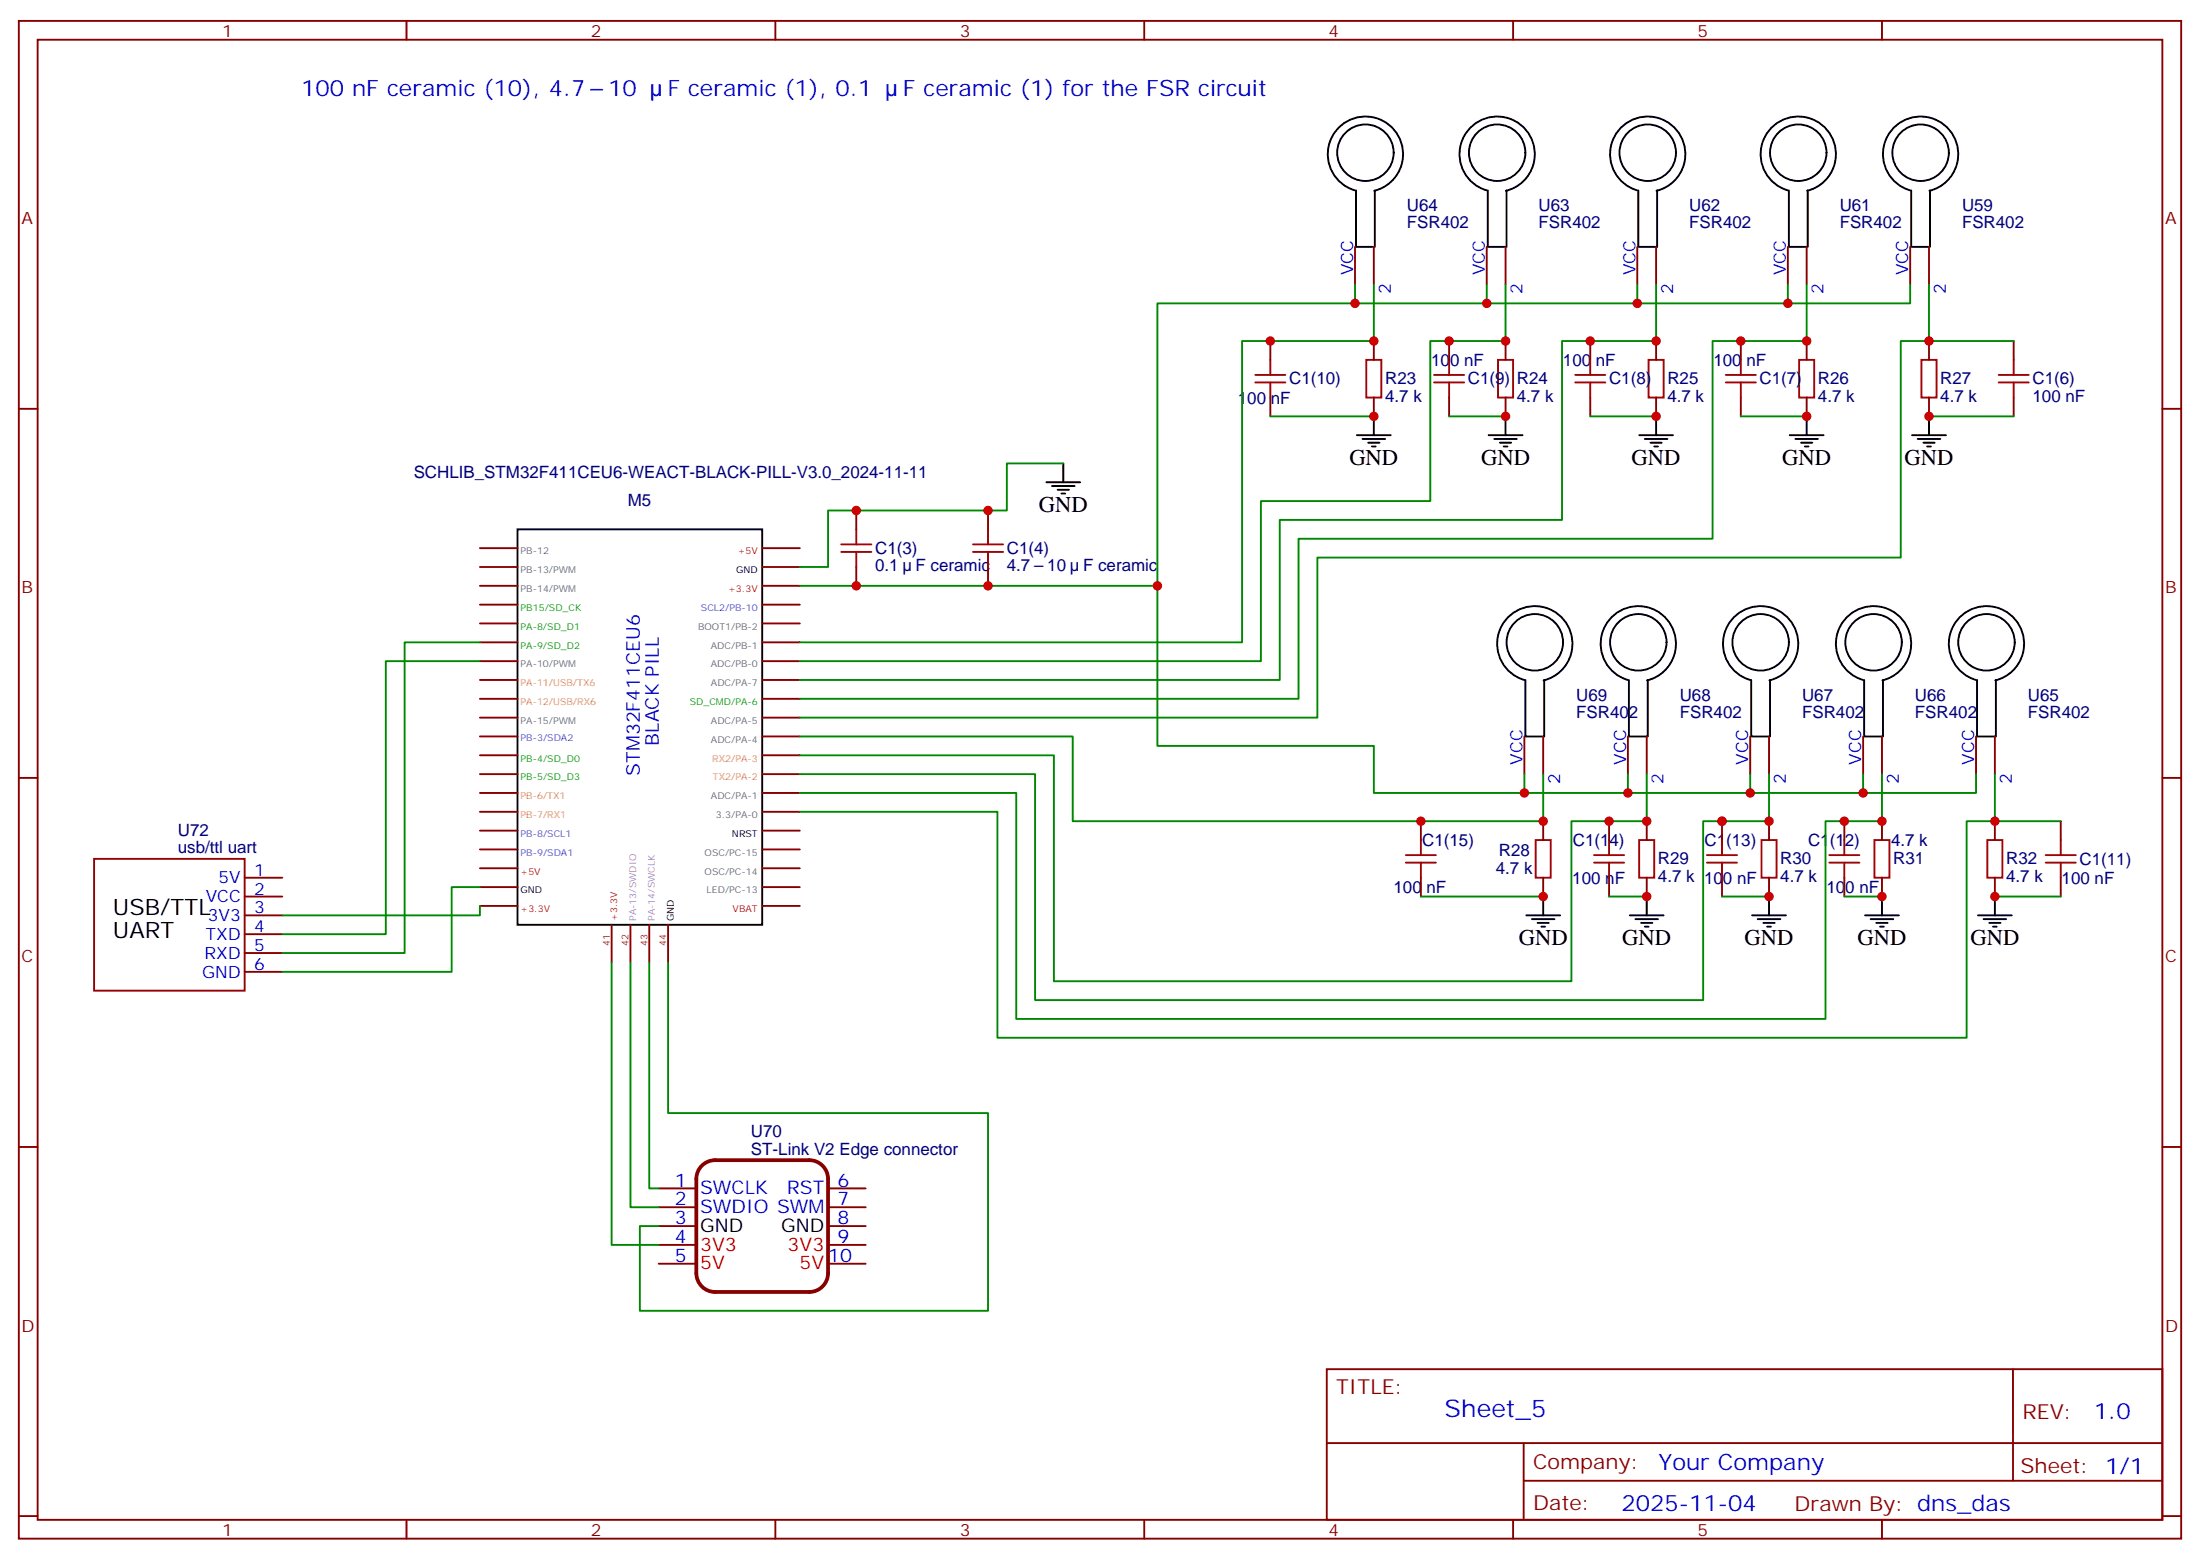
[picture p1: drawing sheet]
<svg xmlns="http://www.w3.org/2000/svg" width="412mm" height="292mm" viewBox="0 0 412 292" stroke-linecap="round" stroke-linejoin="round" font-family="sans-serif">
<g fill="none" stroke="#870000" stroke-width=".35">
<path d="M3.5 3.9h405.4v284.4h-405.4zM7.1 7.4h398.2v277.3h-398.2zM76.2 3.9v3.5M145.3 3.9v3.5M214.5 3.9v3.5M283.6 3.9v3.5M352.8 3.9v3.5M254 46.2v7.1M257.5 46.2v7.1M278.7 46.2v7.1M282.2 46.2v7.1M306.9 46.2v7.1"/>
<path d="M310.4 46.2v7.1M335.1 46.2v7.1M338.7 46.2v7.1M358.1 46.2v7.1M361.6 46.2v7.1M3.5 76.6h3.6M238.1 63.9v3.5M238.1 74.5v3.5M257.5 63.9v3.5M257.5 74.5v3.5M271.6 63.9v3.5M271.6 74.5v3.5"/>
<path d="M282.2 63.9v3.5M282.2 74.5v3.5M298.1 63.9v3.5M298.1 74.5v3.5M310.4 63.9v3.5M310.4 74.5v3.5M326.3 63.9v3.5M326.3 74.5v3.5M338.7 63.9v3.5M338.7 74.5v3.5M361.6 63.9v3.5M361.6 74.5v3.5"/>
<path d="M377.5 63.9v3.5M377.5 74.5v3.5M405.3 76.6h3.6M160.5 95.6v3.6M185.2 95.6v3.6M90 116.8h7M90 113.3h7M90 109.7h7M90 106.2h7M90 102.7h7M142.9 116.8h7M142.9 113.3h7"/>
<path d="M142.9 109.7h7M142.9 106.2h7M142.9 102.7h7M160.5 106.2v3.5M185.2 106.2v3.5M90 138h7M90 134.4h7M90 130.9h7M90 127.4h7M90 123.9h7M90 120.3h7M142.9 138h7"/>
<path d="M142.9 134.4h7M142.9 130.9h7M142.9 127.4h7M142.9 123.9h7M142.9 120.3h7M285.8 138v7M289.3 138v7M305.2 138v7M308.7 138v7M328.1 138v7M331.6 138v7M349.2 138v7"/>
<path d="M352.8 138v7M370.4 138v7M373.9 138v7M3.5 145.7h3.6M90 159.1h7M90 155.6h7M90 152.1h7M90 148.6h7M90 145h7M90 141.5h7M142.9 159.1h7M142.9 155.6h7"/>
<path d="M142.9 152.1h7M142.9 148.6h7M142.9 145h7M142.9 141.5h7M266.3 153.8v3.6M289.3 153.8v3.6M301.6 153.8v3.6M308.7 153.8v3.6M322.8 153.8v3.6M331.6 153.8v3.6M345.7 153.8v3.6M352.8 153.8v3.6"/>
<path d="M373.9 153.8v3.6M386.3 153.8v3.6M405.3 145.7h3.6M45.9 164.4h7M45.9 168h7M45.9 171.5h7M45.9 175h7M45.9 178.5h7M90 169.7h7M90 166.2h7M90 162.7h7M114.7 173.2v7.1"/>
<path d="M118.2 173.2v7.1M121.7 173.2v7.1M125.2 173.2v7.1M142.9 169.7h7M142.9 166.2h7M142.9 162.7h7M266.3 164.4v3.6M289.3 164.4v3.6M301.6 164.4v3.6M308.7 164.4v3.6M322.8 164.4v3.6M331.6 164.4v3.6"/>
<path d="M345.7 164.4v3.6M352.8 164.4v3.6M373.9 164.4v3.6M386.3 164.4v3.6M45.9 182.1h7M3.5 214.9h3.6M405.3 214.9h3.6M123.5 222.6h7M123.5 226.2h7M123.5 229.7h7M123.5 233.2h7M123.5 236.7h7"/>
<path d="M155.2 222.6h7.1M155.2 226.2h7.1M155.2 229.7h7.1M155.2 233.2h7.1M155.2 236.7h7.1M248.7 256.5h156.6v28.2h-156.6zM377.3 256.5v20.9M248.7 270.4h156.5M285.6 277.4h119.6M285.6 270.4v14.1M3.5 284h3.6M76.2 284.7v3.6"/>
<path d="M145.3 284.7v3.6M214.5 284.7v3.6M283.6 284.7v3.6M352.8 284.7v3.6M405.3 284h3.6"/>
</g>
<g fill="none" stroke="#000" stroke-width=".35">
<path d="M254 35.7a7.1 7.1 0 0 1-3.7-11 7.1 7.1 0 0 1 11.5 .3 7.1 7.1 0 0 1-4.2 10.7M254.2 35.7v10.5h3.5v-10.5M278.7 35.7a7.1 7.1 0 0 1-3.7-11 7.1 7.1 0 0 1 11.5 .3 7.1 7.1 0 0 1-4.2 10.7M278.9 35.7v10.5h3.5v-10.5M306.9 35.7a7.1 7.1 0 0 1-3.7-11 7.1 7.1 0 0 1 11.5 .3 7.1 7.1 0 0 1-4.2 10.7M307.1 35.7v10.5h3.5v-10.5M335.1 35.7a7.1 7.1 0 0 1-3.7-11 7.1 7.1 0 0 1 11.6 .3 7.1 7.1 0 0 1-4.3 10.7M335.3 35.7v10.5h3.6v-10.5M358.1 35.7a7.1 7.1 0 0 1-3.8-11 7.1 7.1 0 0 1 11.6 .3 7.1 7.1 0 0 1-4.2 10.7M358.3 35.7v10.5h3.5v-10.5M257.5 78v3.5M282.2 78v3.5"/>
<path d="M310.4 78v3.5M338.7 78v3.5M361.6 78v3.5M97 99.2h45.9v74h-45.9zM196.1 90.3h6.4M197.2 91.1h4.2M198.3 91.8h2.1M199 92.5h.7M199.3 86.8v3.5M254.4 81.5h6.3M255.4 82.2h4.2M256.5 82.9h2.1"/>
<path d="M257.2 83.6h.7M279 81.5h6.4M280.1 82.2h4.2M281.2 82.9h2.1M281.9 83.6h.7M307.3 81.5h6.3M308.3 82.2h4.3M309.4 82.9h2.1M310.1 83.6h.7M335.5 81.5h6.3M336.5 82.2h4.3M337.6 82.9h2.1"/>
<path d="M338.3 83.6h.7M358.4 81.5h6.4M359.5 82.2h4.2M360.5 82.9h2.2M361.2 83.6h.7M285.8 127.4a7.1 7.1 0 0 1-3.8-11 7.1 7.1 0 0 1 11.6 .3 7.1 7.1 0 0 1-4.3 10.8M285.9 127.4v10.6h3.6v-10.6M305.2 127.4a7.1 7.1 0 0 1-3.8-11 7.1 7.1 0 0 1 11.6 .3 7.1 7.1 0 0 1-4.2 10.8M305.3 127.4v10.6h3.6v-10.6M328.1 127.4a7.1 7.1 0 0 1-3.8-11 7.1 7.1 0 0 1 11.6 .3 7.1 7.1 0 0 1-4.2 10.8M328.3 127.4v10.6h3.5v-10.6M349.2 127.4a7.1 7.1 0 0 1-3.7-11 7.1 7.1 0 0 1 11.6 .3 7.1 7.1 0 0 1-4.3 10.8"/>
<path d="M349.4 127.4v10.6h3.6v-10.6M370.4 127.4a7.1 7.1 0 0 1-3.7-11 7.1 7.1 0 0 1 11.5 .3 7.1 7.1 0 0 1-4.2 10.8M370.6 127.4v10.6h3.5v-10.6M286.1 171.5h6.4M287.2 172.2h4.2M288.2 172.9h2.1M288.9 173.6h.7M289.3 168v3.5M305.5 171.5h6.4M306.6 172.2h4.2M307.6 172.9h2.1M308.3 173.6h.7"/>
<path d="M308.7 168v3.5M328.4 171.5h6.4M329.5 172.2h4.2M330.6 172.9h2.1M331.3 173.6h.7M331.6 168v3.5M349.6 171.5h6.4M350.7 172.2h4.2M351.7 172.9h2.1M352.4 173.6h.7M352.8 168v3.5M370.8 171.5h6.3"/>
<path d="M371.8 172.2h4.3M372.9 172.9h2.1M373.6 173.6h.7M373.9 168v3.5"/>
<circle cx="256" cy="28.6" r="5.3"/>
<circle cx="280.6" cy="28.6" r="5.3"/>
<circle cx="308.9" cy="28.6" r="5.3"/>
<circle cx="337.1" cy="28.6" r="5.3"/>
<circle cx="360" cy="28.6" r="5.3"/>
<circle cx="287.7" cy="120.3" r="5.3"/>
<circle cx="307.1" cy="120.3" r="5.3"/>
<circle cx="330" cy="120.3" r="5.3"/>
<circle cx="351.2" cy="120.3" r="5.3"/>
<circle cx="372.4" cy="120.3" r="5.3"/>
</g>
<g fill="none" stroke="#a10000" stroke-width=".35">
<path d="M235.3 71.6h5.6M235.3 70.2h5.6M238.1 67.4v2.8M238.1 71.6v2.9M256.1 67.4h2.8v7.1h-2.8zM268.8 71.6h5.7M268.8 70.2h5.7M271.6 67.4v2.8M271.6 71.6v2.9M280.8 67.4h2.8v7.1h-2.8zM295.3 71.6h5.6M295.3 70.2h5.6"/>
<path d="M298.1 67.4v2.8M298.1 71.6v2.9M309 67.4h2.9v7.1h-2.9zM323.5 71.6h5.6M323.5 70.2h5.6M326.3 67.4v2.8M326.3 71.6v2.9M337.3 67.4h2.8v7.1h-2.8zM360.2 67.4h2.8v7.1h-2.8zM374.6 71.6h5.7M374.6 70.2h5.7M377.5 67.4v2.8"/>
<path d="M377.5 71.6v2.9M160.5 99.2v2.8M185.2 99.2v2.8M157.7 103.4h5.6M157.7 102h5.6M160.5 103.4v2.8M182.4 103.4h5.6M182.4 102h5.6M185.2 103.4v2.8M266.3 157.4v2.8M287.9 157.4h2.8v7h-2.8zM301.6 157.4v2.8"/>
<path d="M307.3 157.4h2.8v7h-2.8zM322.8 157.4v2.8M330.2 157.4h2.8v7h-2.8zM345.7 157.4v2.8M351.4 157.4h2.8v7h-2.8zM372.5 157.4h2.9v7h-2.9zM386.3 157.4v2.8M263.5 161.6h5.7M263.5 160.2h5.7M266.3 161.6v2.8M298.8 161.6h5.6M298.8 160.2h5.6"/>
<path d="M301.6 161.6v2.8M320 161.6h5.6M320 160.2h5.6M322.8 161.6v2.8M342.9 161.6h5.6M342.9 160.2h5.6M345.7 161.6v2.8M383.5 161.6h5.6M383.5 160.2h5.6M386.3 161.6v2.8"/>
</g>
<path d="M131.6 218.4a3.5 3.5 0 0 1 2.5-1.1h17.6a3.5 3.5 0 0 1 3.5 3.6v17.6a3.5 3.5 0 0 1-3.5 3.5h-17.6a3.5 3.5 0 0 1-3.6-3.5v-17.6a3.5 3.5 0 0 1 1.1-2.5z" fill="none" stroke="#870000" stroke-width=".71"/>
<path d="M17.6 160.9h28.3v24.7h-28.3z" fill="none" stroke="#900" stroke-width=".35"/>
<g fill="none" stroke="#008700" stroke-width=".35">
<path d="M254 53.3v3.5h-37v52.9h-67.1M257.5 53.3v10.6h-24.7v56.4h-82.9M278.7 53.3v3.5h-24.7M282.2 53.3v10.6h-14.1v30h-31.7v30h-86.5M306.9 53.3v3.5h-28.2M310.4 53.3v10.6h-17.6v33.5h-52.9v30h-90M335.1 53.3v3.5h-28.2M338.7 53.3v10.6h-17.7v37h-77.6v30h-93.5M358.1 53.3v3.5h-23M361.6 53.3v10.6h-5.3v40.6h-109.4v29.9h-97M238.1 78h19.4M271.6 78h10.6"/>
<path d="M298.1 78h12.3M326.3 78h12.4M361.6 63.9h15.9M361.6 78h15.9M199.3 86.8h-10.6v8.8h-33.5v10.6h-5.3M217 109.7v30h40.5v8.9h28.3v-3.6M90 120.3h-14.2v58.2h-22.9M90 123.9h-17.7v51.1h-19.4M149.9 138h51.2v15.8h88.2v-8.8M149.9 141.5h47.7v42.3h97v-30h14.1v-8.8M149.9 145h44.1v42.4h125.3v-33.6h12.3v-8.8M305.2 145v3.6h-19.4"/>
<path d="M328.1 145v3.6h-22.9M349.2 145v3.6h-21.1M352.8 145v8.8h-10.6v37.1h-151.7v-42.3h-40.6M370.4 145v3.6h-21.2M373.9 145v8.8h-5.2v40.6h-181.7v-42.3h-37.1M373.9 153.8h12.4M90 169.7v1.8h-37.1M90 166.2h-5.3v15.9h-31.8M266.3 168h23M301.6 168h7.1M322.8 168h8.8M345.7 168h7.1"/>
<path d="M373.9 168h12.4M114.7 180.3v52.9h8.8M118.2 180.3v45.9h5.3M121.7 180.3v42.3h1.8M125.2 180.3v28.2h60v37.1h-65.3v-15.9h3.6"/>
</g>
<g fill="#c00">
<circle cx="254" cy="56.8" r=".88"/>
<circle cx="278.7" cy="56.8" r=".88"/>
<circle cx="306.9" cy="56.8" r=".88"/>
<circle cx="335.1" cy="56.8" r=".88"/>
<circle cx="217" cy="109.7" r=".88"/>
<circle cx="285.8" cy="148.6" r=".88"/>
<circle cx="305.2" cy="148.6" r=".88"/>
<circle cx="328.1" cy="148.6" r=".88"/>
<circle cx="349.3" cy="148.6" r=".88"/>
<circle cx="257.5" cy="63.9" r=".88"/>
<circle cx="282.2" cy="63.9" r=".88"/>
<circle cx="310.4" cy="63.9" r=".88"/>
<circle cx="338.7" cy="63.9" r=".88"/>
<circle cx="361.6" cy="63.9" r=".88"/>
<circle cx="361.6" cy="78" r=".88"/>
<circle cx="326.3" cy="63.9" r=".88"/>
<circle cx="338.7" cy="78" r=".88"/>
<circle cx="298.1" cy="63.9" r=".88"/>
<circle cx="310.4" cy="78" r=".88"/>
<circle cx="271.6" cy="63.9" r=".88"/>
<circle cx="238.1" cy="63.9" r=".88"/>
<circle cx="257.5" cy="78" r=".88"/>
<circle cx="282.2" cy="78" r=".88"/>
<circle cx="289.3" cy="153.8" r=".88"/>
<circle cx="308.7" cy="153.8" r=".88"/>
<circle cx="331.6" cy="153.8" r=".88"/>
<circle cx="352.8" cy="153.8" r=".88"/>
<circle cx="373.9" cy="153.8" r=".88"/>
<circle cx="373.9" cy="168" r=".88"/>
<circle cx="345.7" cy="153.8" r=".88"/>
<circle cx="352.8" cy="168" r=".88"/>
<circle cx="322.8" cy="153.8" r=".88"/>
<circle cx="331.6" cy="168" r=".88"/>
<circle cx="308.7" cy="168" r=".88"/>
<circle cx="301.6" cy="153.8" r=".88"/>
<circle cx="266.3" cy="153.8" r=".88"/>
<circle cx="289.3" cy="168" r=".88"/>
<circle cx="160.5" cy="109.7" r=".88"/>
<circle cx="185.2" cy="109.7" r=".88"/>
<circle cx="160.5" cy="95.6" r=".88"/>
<circle cx="185.2" cy="95.6" r=".88"/>
</g>
<text font-size="4.6" fill="#00f" x="270.8" y="265.5">Sheet_5</text>
<g font-size="4.2" fill="#00f">
<text x="56.4" y="18">100 nF ceramic (10), 4.7</text>
<text x="114" y="18">10</text>
<text x="125.1" y="18">F ceramic (1), 0.1</text>
<text x="169.2" y="18">F ceramic (1) for the FSR circuit</text>
<text x="392.5" y="265.8">1.0</text>
<text x="310.9" y="275.3">Your Company</text>
<text x="304" y="283.1">2025-11-04</text>
</g>
<g font-size="4.2">
<text x="252.9" y="87.2">GND</text>
<text x="277.6" y="87.2">GND</text>
<text x="305.9" y="87.2">GND</text>
<text x="334.1" y="87.2">GND</text>
<text x="357" y="87.2">GND</text>
<text x="194.7" y="96">GND</text>
<text x="21.2" y="171.5">USB/TTL</text>
<text x="21.2" y="175.7">UART</text>
<text x="284.7" y="177.1">GND</text>
<text x="304.1" y="177.1">GND</text>
<text x="327" y="177.1">GND</text>
<text x="348.2" y="177.1">GND</text>
<text x="369.4" y="177.1">GND</text>
</g>
<g font-size="3.9" fill="#800">
<text x="250.5" y="261.1">TITLE:</text>
<text x="379.1" y="265.8">REV:</text>
<text x="287.4" y="275.3">Company:</text>
<text x="378.7" y="275.9">Sheet: 1/1</text>
<text x="287.4" y="283">Date:</text>
<text x="336.4" y="283.1">Drawn By: dns_das</text>
</g>
<g font-size="3.5" fill="#00f">
<text x="123.5" y="139.7" transform="rotate(-90 123.5 139.7)">BLACK PILL</text>
<text x="119.9" y="145.3" transform="rotate(-90 119.9 145.3)">STM32F411CEU6</text>
<text x="126.5" y="222.3">1</text>
<text x="126.5" y="225.8">2</text>
<text x="131.2" y="227.2">SWDIO SWM</text>
<text x="131.2" y="223.7">SWCLK</text>
<text x="147.5" y="223.7">RST</text>
<text x="157" y="225.8">7</text>
<text x="157" y="222.3">6</text>
<text x="126.5" y="229.3">3</text>
<text x="126.5" y="232.9">4</text>
<text x="157" y="229.3">8</text>
<text x="157" y="232.9">9</text>
<text x="126.5" y="236.4">5</text>
<text x="155.2" y="236.4">10</text>
</g>
<g font-size="3.5">
<text x="131.2" y="230.8">GND</text>
<text x="146.4" y="230.8">GND</text>
</g>
<g font-size="3.5" fill="#f00">
<text x="131.2" y="237.8">5V</text>
<text x="131.2" y="234.3">3V3</text>
<text x="147.6" y="234.3">3V3</text>
<text x="149.9" y="237.8">5V</text>
</g>
<g font-size="3.2" fill="#800">
<text x="41.6" y="6.9">1</text>
<text x="110.8" y="6.9">2</text>
<text x="179.9" y="6.9">3</text>
<text x="249.1" y="6.9">4</text>
<text x="318.2" y="6.9">5</text>
<text x="4.1" y="42">A</text>
<text x="405.9" y="42">A</text>
<text x="4.1" y="111.2">B</text>
<text x="405.9" y="111.2">B</text>
<text x="4.1" y="180.3">C</text>
<text x="405.9" y="180.3">C</text>
<text x="4.1" y="249.4">D</text>
<text x="405.9" y="249.4">D</text>
<text x="41.6" y="287.7">1</text>
<text x="110.8" y="287.7">2</text>
<text x="179.9" y="287.7">3</text>
<text x="249.1" y="287.7">4</text>
<text x="318.2" y="287.7">5</text>
</g>
<g font-size="3.2" fill="#000080">
<text x="263.7" y="39.6">U64</text>
<text x="288.4" y="39.6">U63</text>
<text x="316.6" y="39.6">U62</text>
<text x="344.9" y="39.6">U61</text>
<text x="367.8" y="39.6">U59</text>
<text x="263.7" y="42.8">FSR402</text>
<text x="288.4" y="42.8">FSR402</text>
<text x="316.6" y="42.8">FSR402</text>
<text x="344.9" y="42.8">FSR402</text>
<text x="367.8" y="42.8">FSR402</text>
<text x="241.7" y="72">C1(10)</text>
<text x="259.6" y="72">R23</text>
<text x="268.3" y="68.6">100 nF</text>
<text x="275.2" y="72">C1(9)</text>
<text x="284.3" y="72">R24</text>
<text x="293" y="68.6">100 nF</text>
<text x="301.6" y="72">C1(8)</text>
<text x="312.6" y="72">R25</text>
<text x="321.2" y="68.6">100 nF</text>
<text x="329.8" y="72">C1(7)</text>
<text x="340.8" y="72">R26</text>
<text x="363.7" y="72">R27</text>
<text x="381" y="72">C1(6)</text>
<text x="232.1" y="75.6">100 nF</text>
<text x="259.6" y="75.2">4.7 k</text>
<text x="284.3" y="75.2">4.7 k</text>
<text x="312.6" y="75.2">4.7 k</text>
<text x="340.8" y="75.2">4.7 k</text>
<text x="363.7" y="75.2">4.7 k</text>
<text x="381" y="75.2">100 nF</text>
<text x="77.5" y="89.6">SCHLIB_STM32F411CEU6-WEACT-BLACK-PILL-V3.0_2024-11-11</text>
<text x="117.7" y="94.8">M5</text>
<text x="164" y="107">0.1</text>
<text x="164" y="103.8">C1(3)</text>
<text x="171.6" y="107">F ceramic</text>
<text x="188.7" y="107">4.7</text>
<text x="188.7" y="103.8">C1(4)</text>
<text x="196.3" y="107">10</text>
<text x="203" y="107">F ceramic</text>
<text x="295.5" y="131.3">U69</text>
<text x="314.9" y="131.3">U68</text>
<text x="337.8" y="131.3">U67</text>
<text x="359" y="131.3">U66</text>
<text x="380.1" y="131.3">U65</text>
<text x="295.5" y="134.5">FSR402</text>
<text x="314.9" y="134.5">FSR402</text>
<text x="337.8" y="134.5">FSR402</text>
<text x="359" y="134.5">FSR402</text>
<text x="380.1" y="134.5">FSR402</text>
<text x="33.3" y="159.8">usb/ttl uart</text>
<text x="33.3" y="156.6">U72</text>
<text x="266.6" y="158.5">C1(15)</text>
<text x="281" y="160.3">R28</text>
<text x="294.8" y="158.5">C1(14)</text>
<text x="310.8" y="161.9">R29</text>
<text x="319.5" y="158.5">C1(13)</text>
<text x="333.7" y="161.9">R30</text>
<text x="338.9" y="158.5">C1(12)</text>
<text x="354.5" y="158.5">4.7 k</text>
<text x="354.9" y="161.9">R31</text>
<text x="376.1" y="161.9">R32</text>
<text x="261.2" y="167.3">100 nF</text>
<text x="280.4" y="163.8">4.7 k</text>
<text x="294.7" y="165.6">100 nF</text>
<text x="310.8" y="165.2">4.7 k</text>
<text x="319.4" y="165.6">100 nF</text>
<text x="333.7" y="165.2">4.7 k</text>
<text x="342.4" y="167.3">100 nF</text>
<text x="376.1" y="165.2">4.7 k</text>
<text x="386.5" y="165.6">100 nF</text>
<text x="389.8" y="162">C1(11)</text>
<text x="140.8" y="213">U70</text>
<text x="140.8" y="216.3">ST-Link V2 Edge connector</text>
</g>
<g font-size="3.2" fill="#00f">
<text x="253.6" y="51.5" transform="rotate(-90 253.6 51.5)">VCC</text>
<text x="278.3" y="51.5" transform="rotate(-90 278.3 51.5)">VCC</text>
<text x="306.6" y="51.5" transform="rotate(-90 306.6 51.5)">VCC</text>
<text x="334.8" y="51.5" transform="rotate(-90 334.8 51.5)">VCC</text>
<text x="357.7" y="51.5" transform="rotate(-90 357.7 51.5)">VCC</text>
<text x="260.7" y="55.1" transform="rotate(-90 260.7 55.1)">2</text>
<text x="285.4" y="55.1" transform="rotate(-90 285.4 55.1)">2</text>
<text x="313.6" y="55.1" transform="rotate(-90 313.6 55.1)">2</text>
<text x="341.8" y="55.1" transform="rotate(-90 341.8 55.1)">2</text>
<text x="364.8" y="55.1" transform="rotate(-90 364.8 55.1)">2</text>
<text x="285.4" y="143.3" transform="rotate(-90 285.4 143.3)">VCC</text>
<text x="304.8" y="143.3" transform="rotate(-90 304.8 143.3)">VCC</text>
<text x="327.7" y="143.3" transform="rotate(-90 327.7 143.3)">VCC</text>
<text x="348.9" y="143.3" transform="rotate(-90 348.9 143.3)">VCC</text>
<text x="370.1" y="143.3" transform="rotate(-90 370.1 143.3)">VCC</text>
<text x="292.5" y="146.8" transform="rotate(-90 292.5 146.8)">2</text>
<text x="311.9" y="146.8" transform="rotate(-90 311.9 146.8)">2</text>
<text x="334.8" y="146.8" transform="rotate(-90 334.8 146.8)">2</text>
<text x="356" y="146.8" transform="rotate(-90 356 146.8)">2</text>
<text x="377.1" y="146.8" transform="rotate(-90 377.1 146.8)">2</text>
<text x="41" y="165.5">5V</text>
<text x="47.6" y="164.1">1</text>
<text x="47.6" y="167.6">2</text>
<text x="38.6" y="169">VCC</text>
<text x="39" y="172.5">3V3</text>
<text x="47.6" y="171.1">3</text>
<text x="38.3" y="179.6">RXD</text>
<text x="38.6" y="176.1">TXD</text>
<text x="47.6" y="174.7">4</text>
<text x="47.6" y="178.2">5</text>
<text x="37.9" y="183.1">GND</text>
<text x="47.6" y="181.7">6</text>
</g>
<g font-size="1.8" fill="#666">
<text x="97.6" y="103.9">PB-12</text>
<text x="97.6" y="107.4">PB-13/PWM</text>
<text x="97.6" y="110.9">PB-14/PWM</text>
<text x="130.9" y="118">BOOT1/PB-2</text>
<text x="97.6" y="125">PA-10/PWM</text>
<text x="133.3" y="125">ADC/PB-0</text>
<text x="133.3" y="121.5">ADC/PB-1</text>
<text x="133.3" y="128.6">ADC/PA-7</text>
<text x="97.6" y="135.6">PA-15/PWM</text>
<text x="133.3" y="135.6">ADC/PA-5</text>
<text x="133.3" y="139.1">ADC/PA-4</text>
<text x="133.3" y="149.7">ADC/PA-1</text>
<text x="134.2" y="153.3">3.3/PA-0</text>
<text x="132.1" y="160.3">OSC/PC-15</text>
<text x="132.1" y="163.8">OSC/PC-14</text>
<text x="132.5" y="167.4">LED/PC-13</text>
</g>
<g font-size="1.8">
<text x="138" y="107.4">GND</text>
<text x="137.2" y="156.8">NRST</text>
<text x="97.6" y="167.4">GND</text>
<text x="126.3" y="172.5" transform="rotate(-90 126.3 172.5)">GND</text>
</g>
<g font-size="1.8" fill="#f00">
<text x="138.3" y="103.9">+5V</text>
<text x="136.5" y="110.9">+3.3V</text>
<text x="97.6" y="163.8">+5V</text>
<text x="97.6" y="170.9">+3.3V</text>
<text x="115.7" y="172.5" transform="rotate(-90 115.7 172.5)">+3.3V</text>
<text x="137.3" y="170.9">VBAT</text>
</g>
<g font-size="1.8" fill="#0c0">
<text x="97.6" y="114.5">PB15/SD_CK</text>
<text x="97.6" y="118">PA-8/SD_D1</text>
<text x="97.6" y="121.5">PA-9/SD_D2</text>
<text x="129.3" y="132.1">SD_CMD/PA-6</text>
<text x="97.6" y="142.7">PB-4/SD_D0</text>
<text x="97.6" y="146.2">PB-5/SD_D3</text>
</g>
<g font-size="1.8" fill="#06f">
<text x="131.4" y="114.5">SCL2/PB-10</text>
<text x="97.6" y="138.9">PB-3/SDA2</text>
<text x="97.6" y="156.8">PB-8/SCL1</text>
<text x="97.6" y="160.3">PB-9/SDA1</text>
</g>
<g font-size="1.8" fill="#f90">
<text x="97.6" y="128.6">PA-11/USB/TX6</text>
<text x="97.6" y="132.1">PA-12/USB/RX6</text>
<text x="133.5" y="142.7">RX2/PA-3</text>
<text x="97.6" y="149.7">PB-6/TX1</text>
<text x="133.6" y="146.2">TX2/PA-2</text>
<text x="97.6" y="153.3">PB-7/RX1</text>
</g>
<g font-size="1.8" fill="#f0f">
<text x="119.2" y="172.5" transform="rotate(-90 119.2 172.5)">PA-13/SWDIO</text>
<text x="122.8" y="172.5" transform="rotate(-90 122.8 172.5)">PA-14/SWCLK</text>
</g>
<g font-size="1.8" fill="#930">
<text x="114.3" y="177.3" transform="rotate(-90 114.3 177.3)">41</text>
<text x="117.8" y="177.3" transform="rotate(-90 117.8 177.3)">42</text>
<text x="121.4" y="177.3" transform="rotate(-90 121.4 177.3)">43</text>
<text x="124.9" y="177.3" transform="rotate(-90 124.9 177.3)">44</text>
</g>
</svg>
